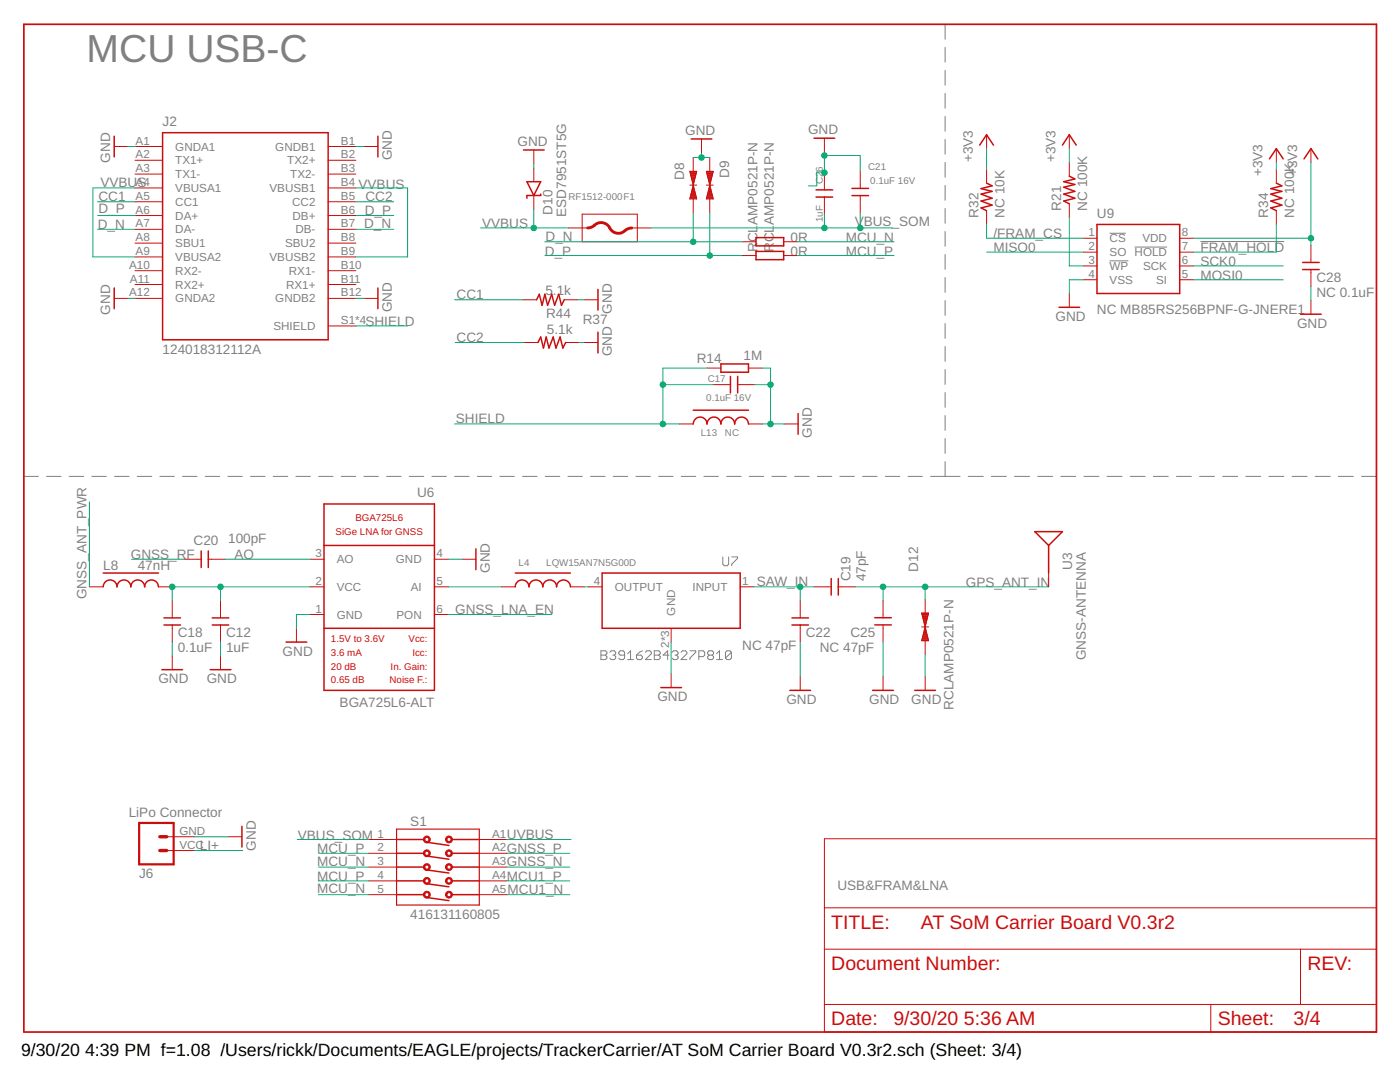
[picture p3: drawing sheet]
<svg xmlns="http://www.w3.org/2000/svg" width="279mm" height="216mm" viewBox="0 0 279 216" stroke-linecap="round" stroke-linejoin="round" font-family="sans-serif">
<g fill="none" stroke="#808080" stroke-width=".2">
<path d="M188.6 4.8v3M188.6 9.4v3M188.6 14v3M188.6 18.6v3M188.6 23.2v3M188.6 27.8v3M188.6 32.4v3M188.6 37v3M188.6 41.6v3M188.6 46.2v2.9M188.6 50.8v2.9M188.6 55.4v2.9"/>
<path d="M188.6 60v2.9M221.4 46.5h3.3M221.4 52h3.8M226.4 49.3h6.5M239.6 48.2h16.7M188.6 64.6v2.9M188.6 69.1v3M188.6 73.7v3M188.6 78.3v3M4.8 95.1h2.9M9.3 95.1h2.9M13.8 95.1h2.9"/>
<path d="M18.3 95.1h2.9M22.9 95.1h2.9M27.4 95.1h2.9M31.9 95.1h2.9M36.4 95.1h2.9M41 95.1h2.9M45.5 95.1h2.9M50 95.1h2.9M54.5 95.1h2.9M59.1 95.1h2.9M63.6 95.1h2.9M68.1 95.1h2.9"/>
<path d="M72.6 95.1h2.9M77.2 95.1h2.9M81.7 95.1h2.9M86.2 95.1h2.9M90.7 95.1h2.9M95.2 95.1h2.9M99.8 95.1h2.9M104.3 95.1h2.9M108.8 95.1h2.9M113.3 95.1h2.9M117.9 95.1h2.9M122.4 95.1h2.9"/>
<path d="M126.9 95.1h2.9M131.4 95.1h2.9M136 95.1h2.9M140.5 95.1h2.9M145 95.1h2.9M149.5 95.1h2.9M154.1 95.1h2.9M158.6 95.1h2.9M163.1 95.1h2.9M167.6 95.1h2.9M172.1 95.1h2.9M176.7 95.1h2.9"/>
<path d="M181.2 95.1h2.9M185.7 95.1h5.9M188.6 82.9v3M188.6 87.5v3M188.6 92.1v3M193.2 95.1h3M197.8 95.1h3.1M202.5 95.1h3M207.1 95.1h3M211.7 95.1h3M216.3 95.1h3M220.9 95.1h3"/>
<path d="M225.6 95.1h2.9M230.2 95.1h3M234.8 95.1h3M239.4 95.1h3M244 95.1h3M248.6 95.1h3M253.2 95.1h3M257.9 95.1h3M262.5 95.1h3M267.1 95.1h3M274.7 94.4v.7h-3M144.3 111.1v1.5l.2 .3h.6l.3-.3v-1.5"/>
<path d="M146 111.1h1.2v.3l-1.2 1.2v.3M119.9 129.9h.9l.3 .3v.3l-.3 .2 .3 .3v.3l-.3 .3h-.9zM119.9 130.7h.9M121.7 130.2l.3-.3h.6l.3 .3v.3l-.3 .2M122.3 130.7h.3M122.6 130.7l.3 .3v.3l-.3 .3h-.6l-.3-.3M124.7 130.7h-.9l-.3-.2v-.3l.3-.3h.6l.3 .3v1.1l-.3 .3h-.6l-.3-.3M125.3 131.6h1.1M125.3 130.5l.5-.6v1.7M127 130.7h.9l.3 .3v.3l-.3 .3h-.6l-.3-.3zM128.2 129.9l-.6 .3-.6 .5M128.8 130.2l.3-.3h.6l.3 .3v.3l-1.2 1.1h1.2"/>
<path d="M130.6 129.9h.9l.3 .3v.3l-.3 .2 .3 .3v.3l-.3 .3h-.9zM130.6 130.7h.9M133.5 130.7h-1.1l.8-.8v1.7M134.1 130.2l.3-.3h.6l.3 .3v.3l-.3 .2M134.7 130.7h.3M135 130.7l.3 .3v.3l-.3 .3h-.6l-.3-.3M135.9 130.2l.3-.3h.6l.3 .3v.3l-1.2 1.1h1.2M137.7 129.9h1.2v.3l-1.2 1.1v.3M139.5 131h.8l.3-.3v-.5l-.3-.3h-.8v1.7M141.5 130.7l-.3-.2v-.3l.3-.3h.6l.3 .3v.3l-.3 .2M141.5 130.7l-.3 .3v.3l.3 .3h.6l.3-.3v-.3l-.3-.3M141.5 130.7h.6"/>
<path d="M143 131.6h1.2M143 130.5l.6-.6v1.7M146 130.2l-.3-.3h-.6l-.3 .3v1.1M146 130.2v1.1l-.3 .3h-.6l-.3-.3M146 130.2l-1.2 1.1"/>
</g>
<path d="M4.8 4.8h269.9v201.1h-269.9z" fill="none" stroke="#c90d0c" stroke-width=".34"/>
<g fill="none" stroke="#c90d0c" stroke-width=".2">
<path d="M22.8 29.2h2.7M26.9 29.2h5.5M26.9 32h5.5M26.9 34.7h5.5M26.9 37.5h5.5M65.5 29.2h5.5M65.5 32h5.5M65.5 34.7h5.5M65.5 37.5h5.5M72.7 29.2h2.7M106.5 29.9v2.8M106.5 33.5v2.8"/>
<path d="M106.5 39v2.8M137.7 36.9h1.3M137.7 34.2h1.3l-.7 2.7zM137.7 34.2h1.3M137.7 39.6h1.3M137.7 34.4h1.3M137.7 39.4h1.3M137.7 34.5h1.3M137.8 39.3h1.1M137.8 34.6h1.1M137.8 39.2h1.1M137.8 34.8h1.1"/>
<path d="M137.8 39h1.1M137.8 34.9h1.1M137.9 38.9h.9M137.9 35h.9M137.9 38.8h.9M137.9 35.2h.9M137.9 38.6h.9M137.9 35.3h.9M138 38.5h.7M138 35.4h.7M138 38.4h.7M138 35.6h.7"/>
<path d="M138 38.2h.7M138 35.7h.7M138.1 38.1h.5M138.1 35.8h.5M138.1 38h.5M138.1 36h.5M138.1 37.8h.5M138.1 36.1h.5M138.2 37.7h.3M138.2 36.2h.3M138.2 37.6h.3M138.2 36.4h.3"/>
<path d="M138.2 37.4h.3M138.2 36.5h.3M138.3 37.3h.2M138.3 36.6h.1M138.3 37.2h.1M138.3 36.8h.1M138.3 37h.1M138.3 31.4v2.8M138.3 39.7v2.8M138.3 36.9l.7 2.8h-1.3zM138.3 36.9h.1M140 27.7v2.8"/>
<path d="M141 36.9h1.3M141 34.2h1.3l-.7 2.7zM141 34.2h1.3M141 39.6h1.3M141 34.4h1.3M141 39.4h1.3M141.1 34.5h1.2M141.1 39.3h1.1M141.1 34.6h1.1M141.1 39.2h1.1M141.1 34.8h1.1M141.1 39h1.1"/>
<path d="M141.1 34.9h1.1M141.2 38.9h1M141.2 35h.9M141.2 38.8h.9M141.2 35.2h.9M141.2 38.6h.9M141.2 35.3h.9M141.3 38.5h.7M141.3 35.4h.7M141.3 38.4h.7M141.3 35.6h.7M141.3 38.2h.7"/>
<path d="M141.4 35.7h.6M141.4 38.1h.5M141.4 35.8h.5M141.4 38h.5M141.4 36h.5M141.4 37.8h.5M141.4 36.1h.5M141.5 37.7h.3M141.5 36.2h.3M141.5 37.6h.3M141.5 36.4h.3M141.5 37.4h.3"/>
<path d="M141.5 36.5h.3M141.6 37.3h.2M141.6 36.6h.1M141.6 37.2h.1M141.6 36.8h.1M141.6 37h.1M141.6 36.9l.7 2.8h-1.3zM141.6 36.9h.1M141.6 31.4v2.8M141.6 39.7v2.8M164.5 27.6v2.7M164.5 34.5v2.7"/>
<path d="M164.5 37.3v.6M164.5 39.3v3.4M171.7 34.2v3.4M171.7 39v3.5M196.9 26.9v2.8M196.9 33.8v2.7M213.4 26.9v2.8M213.4 32.4v2.8M254.7 29.7v2.7M254.7 33.8v2.7M261.6 29.7v2.7M22.8 59.5h2.7"/>
<path d="M26.9 40.3h5.5M26.9 43h5.5M26.9 45.8h5.5M26.9 48.5h5.5M26.9 51.3h5.5M26.9 54h5.5M26.9 56.8h5.5M26.9 59.5h5.5M65.5 40.3h5.5M65.5 43h5.5M65.5 45.8h5.5M65.5 48.5h5.5"/>
<path d="M65.5 51.3h5.5M65.5 54h5.5M65.5 56.8h5.5M65.5 59.5h5.5M72.7 59.5h2.7M104.3 59.8h2.8M112.6 59.8h2.8M113.4 45.5h3.9M116.2 42.7h11v5.5h-11zM116.6 59.8h2.7M126.1 45.5h3.8M148.1 48.2h2.8"/>
<path d="M148.1 51h2.8M156.4 48.2h2.8M156.4 51h2.8M196.9 42v2.8M213.4 40.7v2.7M213.4 58.6v2.7M216.2 47.5h2.7M216.2 50.3h2.7M216.2 53.1h2.7M216.2 55.8h2.7M235.4 47.5h2.8M235.4 50.3h2.8"/>
<path d="M235.4 53.1h2.8M235.4 55.8h2.8M254.7 42v2.8M261.6 48.9v3.5M261.6 53.8v3.4M261.6 59.9v2.8M65.5 65h5.5M104.6 68.3h2.8M112.9 68.3h2.7M116.6 68.3h2.7M141.1 73.4h2.8M142.3 76.8h3.5"/>
<path d="M147.2 76.8h3.4M149.4 73.4h2.7M135.6 84.6h2.7M149.4 84.6h2.7M156.5 84.6h2.8M17.8 117.1h2.8M31.6 117.1h2.8M34.4 119.8v3.5M36.7 111.6h3.5M41.6 111.6h3.4M44 119.8v3.5M61.9 111.6h2.8"/>
<path d="M61.9 117.1h2.8M86.7 111.6h2.8M86.7 117.1h2.8M92.2 111.6h2.8M100.1 117.1h2.7M113.8 117.1h2.8M117.4 117.1h2.8M147.7 117.1h2.8M159.7 119.8v3.5M162.5 117.1h3.4M167.3 117.1h3.4M176.2 119.8v3.5"/>
<path d="M184.6 119.6v2.7M209.3 114.3v2.8M34.4 124.7v3.4M34.4 130.9v2.7M44 124.7v3.4M44 130.9v2.7M59.2 125.4v2.7M61.9 122.6h2.8M86.7 122.6h2.8M133.9 125.4v2.7M133.9 134.5v2.7M159.7 124.7v3.4"/>
<path d="M159.7 135v2.8M176.2 124.7v3.4M176.2 135v2.8M183.9 125.1h1.4M183.9 122.3h1.4l-.7 2.8zM184 127.7h1.3M184 122.5h1.3M184 122.6h1.3M184 127.6h1.3M184 127.4h1.2M184 122.7h1.2M184.1 122.9h1.1"/>
<path d="M184.1 127.3h1.1M184.1 127.1h1M184.1 123h1M184.1 127h1M184.1 123.1h1M184.2 126.9h.9M184.2 123.3h.9M184.2 126.7h.8M184.2 123.4h.8M184.2 126.6h.8M184.2 123.5h.8M184.3 126.5h.7"/>
<path d="M184.3 123.7h.7M184.3 126.4h.6M184.3 123.8h.7M184.3 126.2h.6M184.3 124h.6M184.4 126.1h.5M184.4 124.1h.5M184.4 126h.4M184.4 124.2h.4M184.4 125.8h.4M184.4 124.4h.4M184.5 125.7h.3"/>
<path d="M184.5 124.5h.3M184.5 125.6h.2M184.5 124.6h.2M184.6 125.4h.1M184.6 124.8h.1M184.6 125.3h.1M184.6 124.9h.1M184.6 125.2h.1M184.6 125h.1M184.6 127.8v2.8M184.6 135v2.8M184.6 125.1l.7 2.7h-1.4z"/>
<path d="M33.3 167h5.5M33.3 169.7h5.5M45.5 167h2.8M73.6 167.5h5.5M73.6 170.3h5.5M73.6 173h5.5M73.6 175.8h5.5M73.6 178.5h5.5M95.7 167.5h5.5M95.7 170.3h5.5M95.7 173h5.5M95.7 175.8h5.5"/>
<path d="M95.7 178.5h5.5M164.5 167.4h110.2v38.5h-110.2zM164.5 189.4h110.2M164.5 181.1h110.2M259.5 189.4v11M164.5 200.4h110.2M241.6 200.4v5.5"/>
</g>
<g fill="none" stroke="#c90d0c" stroke-width=".3">
<path d="M22.8 27.2v4.1M32.4 26.5h33.1v41.3h-33.1zM75.4 27.2v4.1M104.5 29.9h4.1M105.2 36.3h2.7l-1.4 2.7zM107.9 38.7v.3h-2.7v.6M137.9 27.7h4.2M162.5 27.6h4.1M162.9 37.9h3.3M162.9 39.3h3.3M170 39h3.3M170 37.6h3.3"/>
<path d="M195.5 29l1.4-2.1 1.4 2.1M196.9 36.5l1.1 .6-2.2 .5 2.2 .6-2.2 .5 2.2 .9-2.2 .5 2.2 .8-2.2 .6 1.1 .5M212 29l1.4-2.1 1.4 2.1M213.4 35.2l1.1 .5-2.2 .6 2.2 .5-2.2 .6 2.2 .8-2.2 .5 2.2 .9-2.2 .5 1.1 .6M253.3 31.7l1.4-2 1.4 2M254.7 36.5l1.1 .6-2.2 .5 2.2 .6-2.2 .5 2.2 .9-2.2 .5 2.2 .8-2.2 .6 1.1 .5M260.2 31.7l1.4-2 1.4 2M22.8 57.5v4.1M75.4 57.5v4.1M107.1 59.8l.5-1.1 .6 2.2 .5-2.2 .6 2.2 .8-2.2 .6 2.2 .8-2.2 .6 2.2 .5-1.1M119.3 57.7v4.2M150.9 47.4h5.5v1.7h-5.5z"/>
<path d="M150.9 50.2h5.5v1.6h-5.5zM218.9 44.8h16.5v13.8h-16.5zM260 52.4h3.3M260 53.8h3.3M107.4 68.3l.5-1.1 .6 2.2 .5-2.2 .6 2.2 .8-2.2 .6 2.2 .8-2.2 .5 2.2 .6-1.1M119.3 66.3v4.1M143.9 72.6h5.5v1.7h-5.5zM145.8 75.1v3.3M147.2 75.1v3.3M211.3 61.3h4.2M259.5 62.7h4.2M138.3 84.6a1.38 1.38 0 0 1 1.4-1.4 1.38 1.38 0 0 1 1.4 1.4 1.39 1.39 0 0 1 1.4-1.4 1.39 1.39 0 0 1 1.4 1.4 1.38 1.38 0 0 1 1.3-1.4 1.38 1.38 0 0 1 1.4 1.4 1.38 1.38 0 0 1 1.4-1.4 1.38 1.38 0 0 1 1.4 1.4"/>
<path d="M138.3 81.9h11.1M159.3 82.5v4.2M20.6 117.1a1.38 1.38 0 0 1 1.4-1.4 1.38 1.38 0 0 1 1.3 1.4 1.39 1.39 0 0 1 1.4-1.4 1.39 1.39 0 0 1 1.4 1.4 1.38 1.38 0 0 1 1.4-1.4 1.38 1.38 0 0 1 1.4 1.4 1.38 1.38 0 0 1 1.3-1.4 1.38 1.38 0 0 1 1.4 1.4M20.6 114.3h11M40.2 109.9v3.3M41.6 109.9v3.3M64.7 100.6h22v37.2h-22zM64.7 108.8h22M95 109.5v4.2M102.8 117.1a1.38 1.38 0 0 1 1.4-1.4 1.38 1.38 0 0 1 1.4 1.4 1.38 1.38 0 0 1 1.4-1.4 1.38 1.38 0 0 1 1.3 1.4 1.38 1.38 0 0 1 1.4-1.4 1.38 1.38 0 0 1 1.4 1.4 1.38 1.38 0 0 1 1.4-1.4 1.38 1.38 0 0 1 1.3 1.4M102.8 114.3h11M120.2 114.3h27.5v11.1h-27.5z"/>
<path d="M165.9 115.4v3.3M167.3 115.4v3.3M206.5 106.1h5.5l-2.7 2.7zM209.3 108.8v5.5M32.3 133.6h4.1M32.7 123.3h3.3M32.7 124.7h3.3M42 133.6h4.1M42.4 123.3h3.3M42.4 124.7h3.3M57.1 128.1h4.1M64.7 125.4h22"/>
<path d="M131.9 137.2h4.1M157.6 137.8h4.2M158.1 123.3h3.3M158.1 124.7h3.3M174.2 137.8h4.1M174.6 124.7h3.3M174.6 123.3h3.3M182.6 137.8h4.1M48.3 164.9v4.1M79.1 167.5h5.5M79.1 170.3h5.5M79.1 173h5.5"/>
<path d="M79.1 175.8h5.5M79.1 178.5h5.5M85 170.8l4.6 .6M85 173.6l4.6 .6M85 176.3l4.6 .7M85 179.1l4.6 .6M85.2 168.1l4.4 .6M90.1 167.5h5.6M90.1 170.3h5.6M90.1 173h5.6M90.1 175.8h5.6M90.1 178.5h5.6"/>
</g>
<path d="M117.3 45.5l1.1-.3a2.04 2.04 0 0 1 3.5 .6 2.01 2.01 0 0 0 3.1 0l1.1-.3" fill="none" stroke="#c90d0c" stroke-width=".57"/>
<path d="M79.1 165.4h16.6v15.2h-16.6z" fill="none" stroke="#c90d0c" stroke-width=".23"/>
<g fill="#c90d0c" stroke="#c90d0c" stroke-width=".2">
<path d="M89.1 167a.69 .69 0 0 1 1.1 .2 .69 .69 0 0 1-.4 1 .69 .69 0 0 1-.9-.7h.3a.41 .41 0 0 1 .5-.4 .41 .41 0 0 1 .2 .6 .41 .41 0 0 1-.7 0v-.2h-.3z" fill-rule="evenodd"/>
<path d="M84.7 167a.69 .69 0 0 1 1.1 .2 .69 .69 0 0 1-.4 1 .69 .69 0 0 1-.9-.7h.3a.41 .41 0 0 1 .5-.4 .41 .41 0 0 1 .2 .6 .41 .41 0 0 1-.7 0v-.2h-.3z" fill-rule="evenodd"/>
<path d="M89.1 169.8a.69 .69 0 0 1 1.1 .1 .69 .69 0 0 1-.4 1 .69 .69 0 0 1-.9-.6h.3a.41 .41 0 0 1 .5-.5 .41 .41 0 0 1 .2 .7 .41 .41 0 0 1-.7-.1v-.1h-.3z" fill-rule="evenodd"/>
<path d="M84.7 169.8a.69 .69 0 0 1 1.1 .1 .69 .69 0 0 1-.4 1 .69 .69 0 0 1-.9-.6h.3a.41 .41 0 0 1 .5-.5 .41 .41 0 0 1 .2 .7 .41 .41 0 0 1-.7-.1v-.1h-.3z" fill-rule="evenodd"/>
<path d="M89.1 172.6a.69 .69 0 0 1 1.1 .1 .69 .69 0 0 1-.4 1 .69 .69 0 0 1-.9-.7h.3a.41 .41 0 0 1 .5-.4 .41 .41 0 0 1 .2 .6 .41 .41 0 0 1-.7 0v-.2h-.3z" fill-rule="evenodd"/>
<path d="M84.7 172.6a.69 .69 0 0 1 1.1 .1 .69 .69 0 0 1-.4 1 .69 .69 0 0 1-.9-.7h.3a.41 .41 0 0 1 .5-.4 .41 .41 0 0 1 .2 .6 .41 .41 0 0 1-.7 0v-.2h-.3z" fill-rule="evenodd"/>
<path d="M89.1 175.3a.69 .69 0 0 1 1.1 .1 .69 .69 0 0 1-.4 1 .69 .69 0 0 1-.9-.6h.3a.41 .41 0 0 1 .5-.5 .41 .41 0 0 1 .2 .7 .41 .41 0 0 1-.7-.1v-.1h-.3z" fill-rule="evenodd"/>
<path d="M84.7 175.3a.69 .69 0 0 1 1.1 .1 .69 .69 0 0 1-.4 1 .69 .69 0 0 1-.9-.6h.3a.41 .41 0 0 1 .5-.5 .41 .41 0 0 1 .2 .7 .41 .41 0 0 1-.7-.1v-.1h-.3z" fill-rule="evenodd"/>
<path d="M89.1 178.1a.69 .69 0 0 1 1.1 .1 .69 .69 0 0 1-.4 1 .69 .69 0 0 1-.9-.7h.3a.41 .41 0 0 1 .5-.4 .41 .41 0 0 1 .2 .7 .41 .41 0 0 1-.7-.1v-.2h-.3z" fill-rule="evenodd"/>
<path d="M84.7 178.1a.69 .69 0 0 1 1.1 .1 .69 .69 0 0 1-.4 1 .69 .69 0 0 1-.9-.7h.3a.41 .41 0 0 1 .5-.4 .41 .41 0 0 1 .2 .7 .41 .41 0 0 1-.7-.1v-.2h-.3z" fill-rule="evenodd"/>
</g>
<path d="M27.8 164.2h6.8v8.3h-6.8z" fill="none" stroke="#c90d0c" stroke-width=".44"/>
<path d="M31.9 169.7h1.4M31.9 167h1.4" fill="none" stroke="#c90d0c" stroke-width=".68"/>
<g fill="none" stroke="#0dab76" stroke-width=".2">
<path d="M25.5 29.2h1.4M26.9 37.5h-8.4v13.8h8.4M71 37.5h10.3v13.8h-10.3M71 29.2h1.7M106.5 32.7v.8M138.3 31.4h3.3M140 30.5v.9M164.5 30.3v4.2M164.5 31h7.2v3.2M164.5 34.3h-1.5v2.8h-1.6M196.9 29.7v4.1M213.4 29.7v2.7"/>
<path d="M254.7 32.4v1.4M261.6 32.4v16.5M19.5 43h7.4M19.5 45.8h7.4M19.5 40.3h7.4M25.5 59.5h1.4M71 43h7.6M71 45.8h7.6M71 40.3h7.6M71 59.5h1.7M90.7 59.8h13.6M95.9 45.5h17.5"/>
<path d="M106.5 41.8v3.7M108.7 48.2h39.4M108.7 51h39.4M115.4 59.8h1.2M129.9 45.5h48.3M138.3 42.5v5.7M141.6 42.5v8.5M159.2 48.2h19.2M159.2 51h19.2M164.5 42.7v2.8M171.7 42.5v3M196.9 50.3h19.3"/>
<path d="M196.9 44.8v2.7h19.3M213.4 43.4v9.7h2.8M216.2 55.8h-2.8v2.8M238.2 55.8h17.9M238.2 53.1h17.9M238.2 47.5h23.4M254.7 44.8v5.5h-16.5M261.6 57.2v2.7M71 65h10.3M90.8 68.3h13.8M115.6 68.3h1M132.3 76.8h10"/>
<path d="M141.1 73.4h-8.8v11.2M150.6 76.8h3.2M152.1 73.4h1.7v11.2M90.7 84.6h44.9M152.1 84.6h4.4M17.8 100.2v16.9M26.2 111.6h10.5M44 117.1v2.7M45 111.6h16.9M61.9 117.1h-27.5v2.7M89.5 111.6h2.7M89.5 117.1h10.6"/>
<path d="M116.6 117.1h.8M150.5 117.1h12M159.7 117.1v2.7M170.7 117.1h38.6M176.2 117.1v2.7M184.6 117.1v2.5M34.4 128.1v2.8M44 128.1v2.8M61.9 122.6h-2.7v2.8M89.5 122.6h20.6M133.9 128.1v6.4M159.7 128.1v6.9"/>
<path d="M176.2 128.1v6.9M184.6 130.6v4.4M38.8 169.7h9.6M38.8 167h6.7M59.3 167.5h14.3M63.6 178.5h10M63.6 173h10M63.6 170.3h10M63.6 175.8h10M101.2 178.5h12.5M101.2 173h12.5M101.2 170.3h12.5"/>
<path d="M101.2 175.8h12.5M101.2 167.5h12.8"/>
</g>
<g fill="#0dab76" stroke="#0dab76" stroke-width=".2">
<circle cx="132.3" cy="76.8" r=".55"/>
<circle cx="132.3" cy="84.6" r=".55"/>
<circle cx="106.5" cy="45.5" r=".55"/>
<circle cx="171.7" cy="45.5" r=".55"/>
<circle cx="164.5" cy="45.5" r=".55"/>
<circle cx="176.2" cy="117.1" r=".55"/>
<circle cx="184.6" cy="117.1" r=".55"/>
<circle cx="159.7" cy="117.1" r=".55"/>
<circle cx="261.6" cy="47.5" r=".55"/>
<circle cx="141.6" cy="51" r=".55"/>
<circle cx="138.3" cy="48.2" r=".55"/>
<circle cx="164.5" cy="31" r=".55"/>
<circle cx="164.5" cy="34.5" r=".55"/>
<circle cx="153.8" cy="76.8" r=".55"/>
<circle cx="153.8" cy="84.6" r=".55"/>
<circle cx="140" cy="31.4" r=".55"/>
<circle cx="34.4" cy="117.1" r=".55"/>
<circle cx="44" cy="117.1" r=".55"/>
</g>
<text font-size="7.8" fill="#808080" x="17.3" y="12.3">MCU USB-C</text>
<g font-size="3.9" fill="#c90d0c">
<text x="165.9" y="185.3">TITLE:</text>
<text x="183.8" y="185.3">AT SoM Carrier Board V0.3r2</text>
<text x="165.9" y="193.5">Document Number:</text>
<text x="260.9" y="193.5">REV:</text>
<text x="165.9" y="204.6">Date:</text>
<text x="178.3" y="204.6">9/30/20</text>
<text x="192.4" y="204.6">5:36 AM</text>
<text x="243" y="204.6">Sheet:</text>
<text x="258.2" y="204.6">3/4</text>
</g>
<g font-size="3.5">
<text x="4.2" y="210.7">9/30/20</text>
<text x="17" y="210.7">4:39 PM f=1.08 /Users/rickk/Documents/EAGLE/projects/TrackerCarrier/AT SoM Carrier Board V0.3r2.sch (Sheet: 3/4)</text>
</g>
<g font-size="2.7" fill="#808080">
<text x="32.4" y="25.1">J2</text>
<text x="103.3" y="29.1">GND</text>
<text x="136.7" y="26.9">GND</text>
<text x="161.3" y="26.8">GND</text>
<text x="22" y="32.5" transform="rotate(-90 22 32.5)">GND</text>
<text x="78.2" y="32" transform="rotate(-90 78.2 32)">GND</text>
<text x="136.6" y="35.8" transform="rotate(-90 136.6 35.8)">D8</text>
<text x="145.5" y="35.4" transform="rotate(-90 145.5 35.4)">D9</text>
<text x="194.1" y="32.4" transform="rotate(-90 194.1 32.4)">+3V3</text>
<text x="210.7" y="32.4" transform="rotate(-90 210.7 32.4)">+3V3</text>
<text x="252" y="35.2" transform="rotate(-90 252 35.2)">+3V3</text>
<text x="19.6" y="40.1">CC1</text>
<text x="20" y="37.4">VVBUS</text>
<text x="71.6" y="37.6">VVBUS</text>
<text x="72.9" y="40.1">CC2</text>
<text x="19.5" y="45.6">D_N</text>
<text x="19.6" y="42.6">D_P</text>
<text x="72.7" y="45.5">D_N</text>
<text x="72.8" y="42.9">D_P</text>
<text x="96.2" y="45.5">VVBUS</text>
<text x="110.3" y="42.9" transform="rotate(-90 110.3 42.9)">D10</text>
<text x="113" y="43.3" transform="rotate(-90 113 43.3)">ESD7951ST5G</text>
<text x="151.2" y="44.9" transform="rotate(-90 151.2 44.9)">AMP0521P-N</text>
<text x="154.5" y="44.9" transform="rotate(-90 154.5 44.9)">AMP0521P-N</text>
<text x="170.6" y="45.1">V</text>
<text x="172.4" y="45.1">BUS_SOM</text>
<text x="195.3" y="43.4" transform="rotate(-90 195.3 43.4)">R32</text>
<text x="198.3" y="47.6">/FRAM_CS</text>
<text x="200.5" y="43.4" transform="rotate(-90 200.5 43.4)">NC 10K</text>
<text x="211.8" y="42" transform="rotate(-90 211.8 42)">R21</text>
<text x="217" y="42" transform="rotate(-90 217 42)">NC 100K</text>
<text x="218.9" y="43.4">U9</text>
<text x="253.1" y="43.4" transform="rotate(-90 253.1 43.4)">R34</text>
<text x="258.3" y="43.4" transform="rotate(-90 258.3 43.4)">NC 100+K3V3</text>
<text x="108.7" y="51">D_P</text>
<text x="108.9" y="48.1">D_N</text>
<text x="151.2" y="50.3" transform="rotate(-90 151.2 50.3)">R</text>
<text x="151.2" y="48.4" transform="rotate(-90 151.2 48.4)">CL</text>
<text x="154.5" y="50.3" transform="rotate(-90 154.5 50.3)">R</text>
<text x="154.5" y="48.4" transform="rotate(-90 154.5 48.4)">CL</text>
<text x="157.8" y="48.2">0R</text>
<text x="157.8" y="51">0R</text>
<text x="168.8" y="48.2">MCU_N</text>
<text x="168.8" y="51">MCU_P</text>
<text x="198.3" y="50.3">MISO0</text>
<text x="239.6" y="53.1">SCK0</text>
<text x="239.6" y="50.3">FRAM_HOLD</text>
<text x="91.1" y="59.7">CC1</text>
<text x="108.9" y="58.8">5.1k</text>
<text x="239.6" y="55.8">MOSI0</text>
<text x="262.7" y="59.3">NC 0.1uF</text>
<text x="262.7" y="56.2">C28</text>
<text x="22" y="62.8" transform="rotate(-90 22 62.8)">GND</text>
<text x="72.9" y="65">SHIELD</text>
<text x="78.2" y="62.3" transform="rotate(-90 78.2 62.3)">GND</text>
<text x="109" y="63.4">R44</text>
<text x="116.3" y="64.7">R37</text>
<text x="122.1" y="62.6" transform="rotate(-90 122.1 62.6)">GND</text>
<text x="210.7" y="64.1">GND</text>
<text x="218.9" y="62.7">NC MB85RS256BPNF-G-JNERE1</text>
<text x="258.9" y="65.5">GND</text>
<text x="32.4" y="70.5">124018312112A</text>
<text x="91.1" y="68.2">CC2</text>
<text x="109.1" y="66.7">5.1k</text>
<text x="122.1" y="71.1" transform="rotate(-90 122.1 71.1)">GND</text>
<text x="148.4" y="71.8">1M</text>
<text x="139" y="72.3">R14</text>
<text x="91" y="84.3">SHIELD</text>
<text x="162" y="87.4" transform="rotate(-90 162 87.4)">GND</text>
<text x="83.2" y="99.2">U6</text>
<text x="20.6" y="113.7">L8</text>
<text x="26.1" y="111.5">GNSS_RF</text>
<text x="27.5" y="113.7">47nH</text>
<text x="38.6" y="108.7">C20</text>
<text x="45.5" y="108.4">100pF</text>
<text x="46.8" y="111.6">AO</text>
<text x="214" y="113.7" transform="rotate(-90 214 113.7)">U3</text>
<text x="17.3" y="119.6" transform="rotate(-90 17.3 119.6)">GNSS_ANT_PWR</text>
<text x="97.7" y="114.3" transform="rotate(-90 97.7 114.3)">GND</text>
<text x="151" y="117">SAW_IN</text>
<text x="169.8" y="116" transform="rotate(-90 169.8 116)">C19</text>
<text x="172.8" y="116" transform="rotate(-90 172.8 116)">47pF</text>
<text x="183.2" y="114.1" transform="rotate(-90 183.2 114.1)">D12</text>
<text x="192.8" y="117.1">GPS_ANT_IN</text>
<text x="90.8" y="122.6">GNSS_LNA_EN</text>
<text x="35.5" y="130.2">0.1uF</text>
<text x="35.5" y="127.2">C18</text>
<text x="45.1" y="130.2">1uF</text>
<text x="45.1" y="127.2">C12</text>
<text x="56.4" y="130.9">GND</text>
<text x="148.1" y="129.8">NC 47pF</text>
<text x="160.8" y="127.2">C22</text>
<text x="163.6" y="130.2">NC 47pF</text>
<text x="169.7" y="127">C25</text>
<text x="216.7" y="131.7" transform="rotate(-90 216.7 131.7)">GNSS-ANTENNA</text>
<text x="31.6" y="136.4">GND</text>
<text x="41.3" y="136.4">GND</text>
<text x="67.8" y="141.1">BGA725L6-ALT</text>
<text x="131.2" y="140">GND</text>
<text x="156.9" y="140.5">GND</text>
<text x="173.5" y="140.5">GND</text>
<text x="181.9" y="140.5">GND</text>
<text x="190.3" y="141.6" transform="rotate(-90 190.3 141.6)">RCLAMP0521P-N</text>
<text x="25.7" y="163.1">LiPo Connector</text>
<text x="59.4" y="167.6">VBUS_SOM</text>
<text x="81.9" y="164.8">S1</text>
<text x="101.2" y="167.4">UVBUS</text>
<text x="39.9" y="169.6">LI+</text>
<text x="51" y="169.7" transform="rotate(-90 51 169.7)">GND</text>
<text x="63.3" y="172.9">MCU_N</text>
<text x="63.3" y="170.1">MCU_P</text>
<text x="101.2" y="170.1">GNSS_P</text>
<text x="101.2" y="172.9">GNSS_N</text>
<text x="27.8" y="175.2">J6</text>
<text x="63.3" y="178.2">MCU_N</text>
<text x="63.3" y="175.8">MCU_P</text>
<text x="101.2" y="175.8">MCU1_P</text>
<text x="101.3" y="178.4">MCU1_N</text>
<text x="167.1" y="177.6">USB&amp;FRAM&amp;LNA</text>
<text x="81.9" y="183.3">416131160805</text>
</g>
<g font-size="2.3" fill="#808080">
<text x="27.1" y="28.8">A1</text>
<text x="68" y="28.8">B1</text>
<text x="27.1" y="31.6">A2</text>
<text x="27.1" y="34.4">A3</text>
<text x="35" y="30.1">GNDA1</text>
<text x="35" y="32.8">TX1+</text>
<text x="35" y="35.6">TX1-</text>
<text x="54.9" y="30.1">GNDB1</text>
<text x="57.3" y="32.8">TX2+</text>
<text x="57.9" y="35.6">TX2-</text>
<text x="68" y="31.6">B2</text>
<text x="68" y="34.4">B3</text>
<text x="27.1" y="37.1">A4</text>
<text x="27.1" y="39.9">A5</text>
<text x="35" y="38.3">VBUSA1</text>
<text x="35" y="41.1">CC1</text>
<text x="53.8" y="38.3">VBUSB1</text>
<text x="58.3" y="41.1">CC2</text>
<text x="68" y="37.1">B4</text>
<text x="68" y="39.9">B5</text>
<text x="27.1" y="42.6">A6</text>
<text x="27.1" y="45.4">A7</text>
<text x="35" y="43.8">DA+</text>
<text x="35" y="46.6">DA-</text>
<text x="58.4" y="43.8">DB+</text>
<text x="59" y="46.6">DB-</text>
<text x="68" y="42.6">B6</text>
<text x="68" y="45.4">B7</text>
<text x="217.2" y="47.2">1</text>
<text x="235.8" y="47.2">8</text>
<text x="25.8" y="53.6">A10</text>
<text x="27.1" y="48.1">A8</text>
<text x="27.1" y="50.9">A9</text>
<text x="35" y="49.3">SBU1</text>
<text x="35" y="52.1">VBUSA2</text>
<text x="53.8" y="52.1">VBUSB2</text>
<text x="56.9" y="49.3">SBU2</text>
<text x="68" y="48.1">B8</text>
<text x="68" y="50.9">B9</text>
<text x="68" y="53.6">B10</text>
<text x="217.2" y="52.7">3</text>
<text x="217.2" y="49.9">2</text>
<text x="221.5" y="48.4">CS</text>
<text x="221.5" y="53.9">WP</text>
<text x="221.5" y="51.1">SO</text>
<text x="226.4" y="51.1">HOLD</text>
<text x="228" y="48.4">VDD</text>
<text x="228.1" y="53.9">SCK</text>
<text x="235.8" y="49.9">7</text>
<text x="235.8" y="52.7">6</text>
<text x="25.8" y="59.1">A12</text>
<text x="25.9" y="56.4">A11</text>
<text x="35" y="54.8">RX2-</text>
<text x="35" y="57.6">RX2+</text>
<text x="57.1" y="57.6">RX1+</text>
<text x="57.7" y="54.8">RX1-</text>
<text x="68" y="56.4">B11</text>
<text x="68" y="59.1">B12</text>
<text x="217.2" y="55.4">4</text>
<text x="221.5" y="56.6">VSS</text>
<text x="230.7" y="56.6">SI</text>
<text x="235.8" y="55.4">5</text>
<text x="35" y="60.4">GNDA2</text>
<text x="54.6" y="65.9">SHIELD</text>
<text x="54.9" y="60.4">GNDB2</text>
<text x="68" y="64.7">S1*4</text>
<text x="63" y="111.2">3</text>
<text x="67.2" y="112.4">AO</text>
<text x="79" y="112.4">GND</text>
<text x="87.1" y="111.2">4</text>
<text x="63" y="116.7">2</text>
<text x="67.2" y="117.9">VCC</text>
<text x="82" y="117.9">AI</text>
<text x="87.1" y="116.7">5</text>
<text x="118.5" y="116.7">4</text>
<text x="122.7" y="117.9">OUTPUT</text>
<text x="138.2" y="117.9">INPUT</text>
<text x="148.1" y="116.7">1</text>
<text x="63" y="122.2">1</text>
<text x="67.2" y="123.4">GND</text>
<text x="79.1" y="123.4">PON</text>
<text x="87.1" y="122.2">6</text>
<text x="134.8" y="122.8" transform="rotate(-90 134.8 122.8)">GND</text>
<text x="133.6" y="129.2" transform="rotate(-90 133.6 129.2)">2*3</text>
<text x="35.8" y="166.6">GND</text>
<text x="75.3" y="167.1">1</text>
<text x="98.2" y="167.1">A1</text>
<text x="35.8" y="169.3">VCC</text>
<text x="75.3" y="169.9">2</text>
<text x="75.3" y="172.6">3</text>
<text x="98.2" y="169.9">A2</text>
<text x="98.2" y="172.6">A3</text>
<text x="75.3" y="175.4">4</text>
<text x="75.3" y="178.1">5</text>
<text x="98.2" y="175.4">A4</text>
<text x="98.2" y="178.1">A5</text>
</g>
<g font-size="1.9" fill="#808080">
<text x="173.3" y="33.9">C21</text>
<text x="113.4" y="40">RF1512-000F1</text>
<text x="164.2" y="36.7" transform="rotate(-90 164.2 36.7)">C26</text>
<text x="173.7" y="36.8">0.1uF 16V</text>
<text x="164.2" y="44.3" transform="rotate(-90 164.2 44.3)">1uF</text>
<text x="141.2" y="76.2">C17</text>
<text x="140.9" y="80.1">0.1uF 16V</text>
<text x="139.9" y="86.9">L13</text>
<text x="144.7" y="87.1">NC</text>
<text x="103.5" y="113">L4</text>
<text x="109" y="113">LQW15AN7N5G00D</text>
</g>
<g font-size="1.9" fill="#c90d0c">
<text x="67" y="106.8">SiGe LNA for GNSS</text>
<text x="70.9" y="104">BGA725L6</text>
<text x="66" y="128.1">1.5V to 3.6V</text>
<text x="66" y="130.9">3.6 mA</text>
<text x="81.5" y="128.1">Vcc:</text>
<text x="82.3" y="130.9">Icc:</text>
<text x="66" y="133.6">20 dB</text>
<text x="66" y="136.4">0.65 dB</text>
<text x="77.8" y="136.4">Noise F.:</text>
<text x="78" y="133.6">In. Gain:</text>
</g>
</svg>
